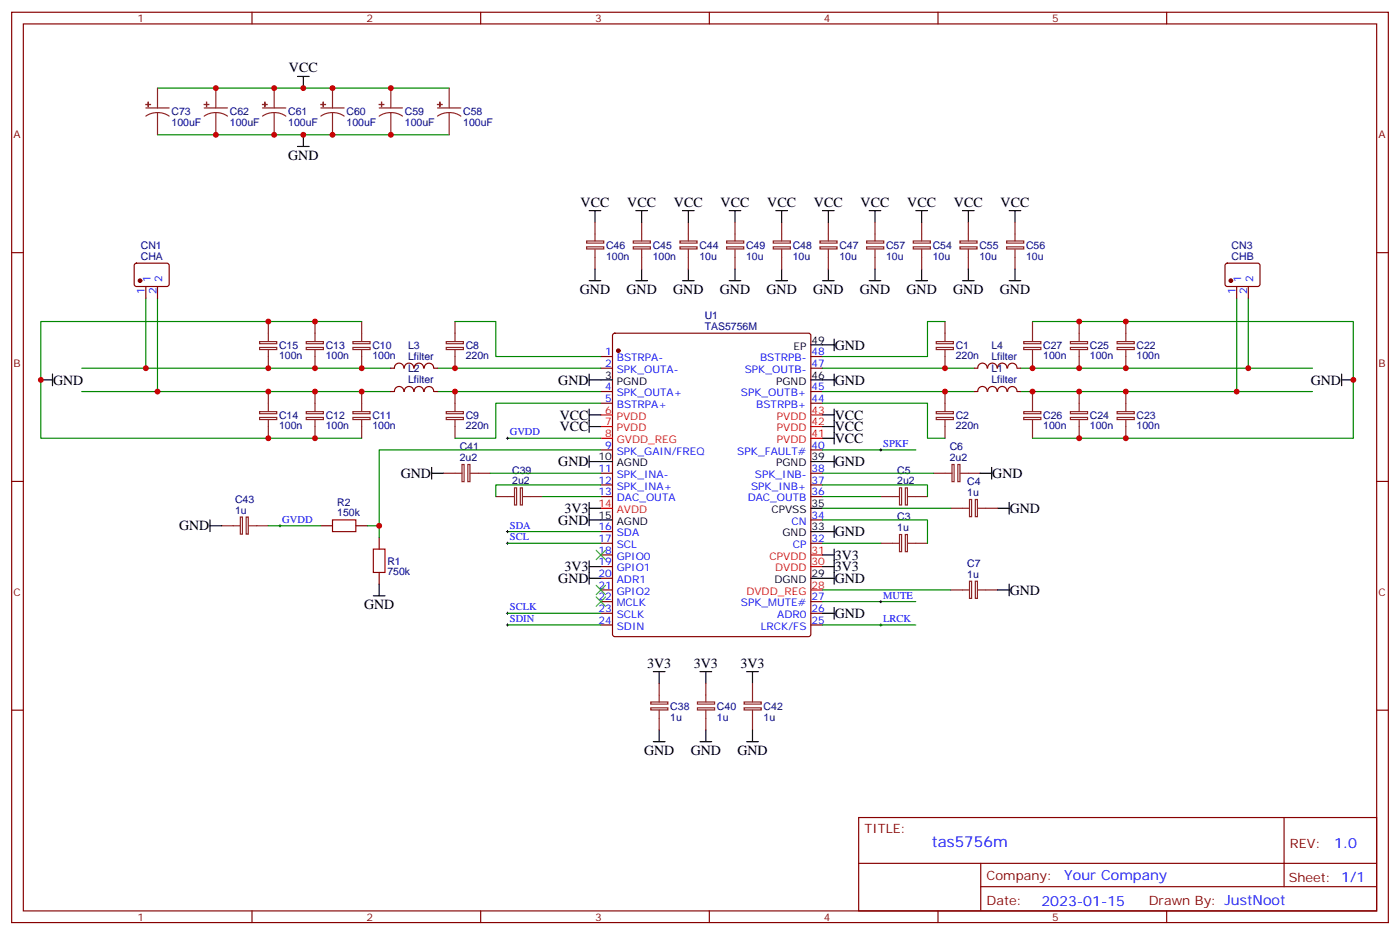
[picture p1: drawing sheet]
<svg xmlns="http://www.w3.org/2000/svg" width="423mm" height="283mm" viewBox="0 0 423 283" stroke-linecap="round" stroke-linejoin="round" font-family="sans-serif">
<g fill="none" stroke="#870000" stroke-width=".35">
<path d="M3.5 3.7h416.3v275.2h-416.3zM7.1 7.2h409.2v268.1h-409.2zM76.2 3.7v3.5M145.3 3.7v3.5M214.5 3.7v3.5M283.6 3.7v3.5M352.8 3.7v3.5M3.5 76.4h3.6M40.8 79.8l.5-.2h9.4l.5 .7-.1 5.9-.7 .4-9.4-.1-.4-.6v-5.6zM370.7 79.8l.4-.2h9.5l.4 .7-.1 5.9-.6 .4-9.5-.1-.4-.6v-5.6zM416.3 76.4h3.5M44.1 86.6v3.5"/>
<path d="M47.6 86.6v3.5M373.9 86.6v3.5M377.5 86.6v3.5M118.2 111.3h1M118.2 118.4h1M119.3 118.3a1.41 1.41 0 0 1 1.4-1.5 1.41 1.41 0 0 1 1.4 1.5M119.3 111.3a1.41 1.41 0 0 1 1.4-1.5 1.41 1.41 0 0 1 1.4 1.5M122.3 118.3a1.41 1.41 0 0 1 1.4-1.5 1.41 1.41 0 0 1 1.4 1.5M122.3 111.3a1.41 1.41 0 0 1 1.4-1.5 1.41 1.41 0 0 1 1.4 1.5M125.3 118.3a1.41 1.41 0 0 1 1.4-1.5 1.41 1.41 0 0 1 1.4 1.5M125.3 111.3a1.41 1.41 0 0 1 1.4-1.5 1.41 1.41 0 0 1 1.4 1.5M128.3 118.3a1.41 1.41 0 0 1 1.4-1.5 1.41 1.41 0 0 1 1.4 1.5"/>
<path d="M128.3 111.3a1.41 1.41 0 0 1 1.4-1.5 1.41 1.41 0 0 1 1.4 1.5M131.2 111.3h1.1M131.2 118.4h1.1M181.7 107.8h3.5M181.7 111.3h3.5M181.7 118.4h3.5M185.4 100.9l.5-.2h58.6l.6 .4 .1 90.6-.5 .7h-58.8l-.6-.4-.1-90.6zM245.2 107.8h3.5M245.2 111.3h3.5M245.2 118.4h3.5M294.6 118.4h1M295.7 118.3a1.41 1.41 0 0 1 1.4-1.5 1.41 1.41 0 0 1 1.4 1.5"/>
<path d="M298.5 111.3a1.41 1.41 0 0 0-1.4-1.5 1.41 1.41 0 0 0-1.4 1.5h-1.1M298.7 111.3a1.41 1.41 0 0 1 1.4-1.5 1.41 1.41 0 0 1 1.4 1.5M298.7 118.3a1.41 1.41 0 0 1 1.4-1.5 1.41 1.41 0 0 1 1.4 1.5M301.6 111.3a1.41 1.41 0 0 1 1.5-1.5 1.41 1.41 0 0 1 1.4 1.5M301.6 118.3a1.41 1.41 0 0 1 1.5-1.5 1.41 1.41 0 0 1 1.4 1.5M304.7 111.3a1.41 1.41 0 0 1 1.4-1.5 1.41 1.41 0 0 1 1.4 1.5M304.7 118.3a1.41 1.41 0 0 1 1.4-1.5 1.41 1.41 0 0 1 1.4 1.5M307.6 111.3h1.1M307.6 118.4h1.1M181.7 121.9h3.5M181.7 136h3.5M245.2 121.9h3.5"/>
<path d="M245.2 136h3.5M3.5 145.5h3.6M97 158.9h3.5M107.6 158.9h3.5M181.7 143.1h3.5M181.7 146.6h3.5M181.7 150.1h3.5M245.2 143.1h3.5M245.2 146.6h3.5M245.2 150.1h3.5M245.2 157.2h3.5M416.3 145.5h3.5"/>
<path d="M114.7 162.5v3.5M114.7 173v3.6M181.7 160.7h3.5M181.7 164.2h3.5M181.7 167.7h3.5M181.7 171.3h3.5M181.7 174.8h3.5M181.7 178.3h3.5M245.2 164.2h3.5M181.7 181.9h3.5M181.7 185.4h3.5M181.7 188.9h3.5"/>
<path d="M245.2 181.9h3.5M245.2 185.4h3.5M245.2 188.9h3.5M3.5 214.7h3.6M416.3 214.7h3.5M259.6 247.1h156.7v28.2h-156.7zM388.3 247.1v20.9M76.2 275.3v3.6M145.3 275.3v3.6M214.5 275.3v3.6M259.7 261h156.4M283.6 275.3v3.6"/>
<path d="M296.6 268h119.5M296.6 261v14.1M352.8 275.3v3.6"/>
</g>
<g fill="#870000" stroke="#870000" stroke-width=".35">
<circle cx="187" cy="106" r=".53"/>
<circle cx="372.2" cy="84.8" r=".53"/>
<circle cx="42.3" cy="84.8" r=".53"/>
</g>
<g fill="none" stroke="#000" stroke-width=".35">
<path d="M90 23.1h3.5M91.7 23.1v3.5M90 44.3h3.5M91.7 40.7v3.6M178.2 63.7h3.5M179.9 63.7v3.5M192.3 63.7h3.5M194 63.7v3.5M206.4 63.7h3.5M208.1 63.7v3.5M220.5 63.7h3.5M222.2 63.7v3.5"/>
<path d="M234.6 63.7h3.5M236.4 63.7v3.5M248.7 63.7h3.5M250.5 63.7v3.5M262.8 63.7h3.5M264.6 63.7v3.5M276.9 63.7h3.6M278.7 63.7v3.5M291 63.7h3.6M292.8 63.7v3.5M305.2 63.7h3.5M306.9 63.7v3.5"/>
<path d="M178.2 84.8h3.5M179.9 81.3v3.5M192.3 84.8h3.5M194 81.3v3.5M206.4 84.8h3.5M208.1 81.3v3.5M220.5 84.8h3.5M222.2 81.3v3.5M234.6 84.8h3.5M236.4 81.3v3.5M248.7 84.8h3.5M250.5 81.3v3.5"/>
<path d="M262.8 84.8h3.5M264.6 81.3v3.5M276.9 84.8h3.6M278.7 81.3v3.5M291 84.8h3.6M292.8 81.3v3.5M305.2 84.8h3.5M306.9 81.3v3.5M12.3 114.8h3.6M15.9 113.1v3.5M178.2 114.8h7M178.2 113.1v3.5"/>
<path d="M245.2 114.8h7M245.2 104.2h7M252.2 102.5v3.5M252.2 113.1v3.5M405.7 114.8h3.5M405.7 113.1v3.5M178.2 139.5h7M178.2 123.6v7.1M178.2 137.8v3.5M178.2 125.4h3.5M178.2 128.9h3.5M245.2 139.5h7"/>
<path d="M248.7 125.4h3.5M248.7 128.9h3.5M248.7 132.5h3.5M252.2 123.6v10.6M252.2 137.8v3.5M63.5 158.9h3.5M63.5 157.2v3.5M130.5 143.1h3.6M130.5 141.3v3.5M178.2 157.2h7M178.2 153.6h3.5M178.2 151.9v7"/>
<path d="M245.2 153.6h3.5M252.2 158.9v3.6M296.3 143.1h3.6M299.9 141.3v3.5M301.6 153.6h3.6M305.2 151.9v3.5M114.7 176.6v3.5M178.2 174.8h3.5M178.2 169.5v7.1M178.2 171.3h3.5M245.2 174.8h7M245.2 160.7h7"/>
<path d="M248.7 171.3h3.5M248.7 167.7h3.5M252.2 166v10.6M301.6 178.3h3.6M305.2 176.6v3.5M112.9 180.1h3.5M248.7 185.4h3.5M252.2 183.6v3.5M197.6 203h3.5M199.3 203v3.6M211.7 203h3.5M213.4 203v3.6"/>
<path d="M225.8 203h3.5M227.5 203v3.6M197.6 224.2h3.5M199.3 220.7v3.5M211.7 224.2h3.5M213.4 220.7v3.5M225.8 224.2h3.5M227.5 220.7v3.5"/>
</g>
<path d="M181.7 125.4h3.5M181.7 128.9h3.5M181.7 132.5h3.5M245.2 125.4h3.5M245.2 128.9h3.5M245.2 132.5h3.5M181.7 153.6h3.5M245.2 178.3h3.5M245.2 171.3h3.5M245.2 167.7h3.5" fill="none" stroke="#f00" stroke-width=".35"/>
<g fill="none" stroke="#008700" stroke-width=".35">
<path d="M47.6 26.6h88.2M47.6 40.7h88.2M44.1 90.1v21.2M47.6 90.1v28.3M109.4 97.2h-97.1v35.3h97.1M137.6 97.2h12.3v10.6h31.8M285.8 97.2h-5.3v10.6h-31.8M312.2 97.2h97v35.3h-97M373.9 90.1v28.3M377.5 90.1v21.2M24.7 111.3h93.5M24.7 118.4h93.5"/>
<path d="M132.3 111.3h49.4M132.3 118.4h49.4M248.7 111.3h45.9M248.7 118.4h45.9M308.7 111.3h88.2M308.7 118.4h88.2M153.5 132.5h28.2M181.7 121.9h-31.8v10.6h-12.3M181.7 136h-67v26.5M248.7 121.9h31.8v10.6h5.3M248.7 136h28.2M81.1 158.9h15.9"/>
<path d="M111.1 158.9h3.6M148.2 143.1h33.5M164 150.1h17.7M181.7 146.6h-31.8v3.5M248.7 157.2h31.8v7M248.7 146.6h31.8v3.5M248.7 153.6h38.8M248.7 150.1h17.6M248.7 143.1h33.5M153.5 160.7h28.2M153.5 164.2h28.2M248.7 164.2h17.6"/>
<path d="M248.7 178.3h38.8M153.5 185.4h28.2M153.5 188.9h28.2M248.7 188.9h28.2M248.7 181.9h28.2"/>
</g>
<g fill="none" stroke="#000" stroke-width=".3">
<path d="M153.1 132.5h.7M153.5 132.1v.7M266 136h.7M266.3 135.6v.7M84.3 158.9h.7M84.7 158.6v.7M153.1 160.7h.7M153.1 164.2h.7M153.5 160.3v.7M153.5 163.9v.7M153.1 185.4h.7M153.1 188.9h.7"/>
<path d="M153.5 185v.7M153.5 188.6v.7M266 188.9h.7M266 181.9h.7M266.3 181.5v.7M266.3 188.6v.7"/>
</g>
<path d="M180.3 176.9l2.8 2.8M180.3 166.3l2.8 2.9M183.1 176.9l-2.8 2.8M183.1 166.3l-2.8 2.9M180.3 180.4l2.8 2.9M183.1 180.4l-2.8 2.9" fill="none" stroke="#3c3" stroke-width=".35"/>
<g fill="none" stroke="#8c2424" stroke-width=".35">
<path d="M44.1 32.6h7.1M47.6 34l1.9 .3 1.7 .8M47.6 34l-1.8 .3-1.7 .8M47.6 26.6v6M47.6 34v6.7M61.7 32.6h7.1M65.3 34l1.8 .3 1.7 .8M65.3 34l-1.9 .3-1.7 .8M65.3 26.6v6M65.3 34v6.7M79.4 32.6h7M82.9 34l1.9 .3 1.6 .8"/>
<path d="M82.9 34l-1.8 .3-1.7 .8M82.9 26.6v6M82.9 34v6.7M97 32.6h7.1M100.5 34l1.9 .3 1.7 .8M100.5 34l-1.8 .3-1.7 .8M100.5 26.6v6M100.5 34v6.7M114.7 32.6h7M118.2 34l1.8 .3 1.7 .8M118.2 34l-1.9 .3-1.6 .8M118.2 26.6v6"/>
<path d="M118.2 34v6.7M132.3 32.6h7M135.8 34l1.9 .3 1.6 .8M135.8 34l-1.8 .3-1.7 .8M135.8 26.6v6M135.8 34v6.7M177.4 74.6h5.2v.6h-5.2zM177.4 72.8h5.2v.7h-5.2zM179.9 67.2v5.6M179.9 75.3v6M191.5 74.6h5.2v.6h-5.2zM191.5 72.8h5.2v.7h-5.2z"/>
<path d="M194 67.2v5.6M194 75.3v6M205.6 74.6h5.2v.6h-5.2zM205.6 72.8h5.2v.7h-5.2zM208.1 67.2v5.6M208.1 75.3v6M219.7 74.6h5.2v.6h-5.2zM219.7 72.8h5.2v.7h-5.2zM222.2 67.2v5.6M222.2 75.3v6M233.8 74.6h5.2v.6h-5.2zM233.8 72.8h5.2v.7h-5.2z"/>
<path d="M236.4 67.2v5.6M236.4 75.3v6M247.9 74.6h5.2v.6h-5.2zM247.9 72.8h5.2v.7h-5.2zM250.5 67.2v5.6M250.5 75.3v6M262 74.6h5.2v.6h-5.2zM262 72.8h5.2v.7h-5.2zM264.6 67.2v5.6M264.6 75.3v6M276.2 74.6h5.1v.6h-5.1zM276.2 72.8h5.1v.7h-5.1z"/>
<path d="M278.7 67.2v5.6M278.7 75.3v6M290.3 74.6h5.2v.6h-5.2zM290.3 72.8h5.2v.7h-5.2zM292.8 67.2v5.6M292.8 75.3v6M304.4 74.6h5.2v.6h-5.2zM304.4 72.8h5.2v.7h-5.2zM306.9 67.2v5.6M306.9 75.3v6M81.1 97.2v6M95.2 97.2v6"/>
<path d="M109.4 97.2v6M137.6 97.2v6M285.8 97.2v6M312.2 97.2v6M326.3 97.2v6M340.4 97.2v6M78.5 103.3h5.2v.6h-5.2zM78.5 105h5.2v.7h-5.2zM81.1 105.7v5.6M81.1 118.4v6M92.6 103.3h5.2v.6h-5.2zM92.6 105h5.2v.7h-5.2z"/>
<path d="M95.2 105.7v5.6M95.2 118.4v6M106.7 103.3h5.2v.6h-5.2zM106.7 105h5.2v.7h-5.2zM109.4 105.7v5.6M109.4 118.4v6M134.9 103.3h5.2v.6h-5.2zM134.9 105h5.2v.7h-5.2zM137.6 105.7v5.6M137.6 118.4v6M283.1 103.3h5.2v.6h-5.2zM283.1 105h5.2v.7h-5.2z"/>
<path d="M285.8 105.7v5.6M285.8 118.4v6M309.6 103.3h5.1v.6h-5.1zM309.6 105h5.1v.7h-5.1zM312.2 105.7v5.6M312.2 118.4v6M323.7 103.3h5.2v.6h-5.2zM323.7 105h5.2v.7h-5.2zM326.3 105.7v5.6M326.3 118.4v6M337.8 103.3h5.2v.6h-5.2zM337.8 105h5.2v.7h-5.2z"/>
<path d="M340.4 105.7v5.6M340.4 118.4v6M78.5 124.4h5.2v.7h-5.2zM78.5 126.2h5.2v.6h-5.2zM81.1 126.8v5.7M92.6 124.4h5.2v.7h-5.2zM92.6 126.2h5.2v.6h-5.2zM95.2 126.8v5.7M106.7 124.4h5.2v.7h-5.2zM106.7 126.2h5.2v.6h-5.2zM109.4 126.8v5.7M134.9 124.4h5.2v.7h-5.2z"/>
<path d="M134.9 126.2h5.2v.6h-5.2zM137.6 126.8v5.7M283.1 124.4h5.2v.7h-5.2zM283.1 126.2h5.2v.6h-5.2zM285.8 126.8v5.7M309.6 124.4h5.1v.7h-5.1zM309.6 126.2h5.1v.6h-5.1zM312.2 126.8v5.7M323.7 124.4h5.2v.7h-5.2zM323.7 126.2h5.2v.6h-5.2zM326.3 126.8v5.7M337.8 124.4h5.2v.7h-5.2z"/>
<path d="M337.8 126.2h5.2v.6h-5.2zM340.4 126.8v5.7M67 158.9h5.7M72.7 156.3h.6v5.2h-.6zM74.4 156.3h.7v5.2h-.7zM75.1 158.9h6M134.1 143.1h5.6M139.7 140.4h.6v5.2h-.6zM141.5 140.4h.6v5.2h-.6zM142.2 143.1h6M149.9 150.1h5.7M155.6 147.5h.6v5.1h-.6z"/>
<path d="M157.3 147.5h.7v5.1h-.7zM158 150.1h6M266.3 150.1h5.7M272 147.5h.6v5.1h-.6zM273.8 147.5h.6v5.1h-.6zM274.5 150.1h6M282.2 143.1h5.7M287.5 153.6h5.7M287.9 140.4h.6v5.2h-.6zM289.6 140.4h.7v5.2h-.7zM290.3 143.1h6M293.2 151h.6v5.2h-.6z"/>
<path d="M294.9 151h.7v5.2h-.7zM295.6 153.6h6M266.3 164.2h5.7M272 161.6h.6v5.2h-.6zM273.8 161.6h.6v5.2h-.6zM274.5 164.2h6M287.5 178.3h5.7M293.2 175.7h.6v5.2h-.6zM294.9 175.7h.7v5.2h-.7zM295.6 178.3h6M196.8 214h5.2v.6h-5.2zM196.8 212.2h5.2v.6h-5.2z"/>
<path d="M199.3 206.6v5.6M199.3 214.7v6M210.9 214h5.2v.6h-5.2zM210.9 212.2h5.2v.6h-5.2zM213.4 206.6v5.6M213.4 214.7v6M225 214h5.2v.6h-5.2zM225 212.2h5.2v.6h-5.2zM227.5 206.6v5.6M227.5 214.7v6"/>
</g>
<path d="M100.5 157.2h7.1v3.5h-7.1zM112.9 166h3.5v7h-3.5z" fill="none" stroke="#a10000" stroke-width=".35"/>
<g fill="#8c2424" stroke="#8c2424" stroke-width=".35">
<path d="M132.3 31.6h1.4z"/>
<path d="M133 30.9v1.4z"/>
<path d="M114.7 31.6h1.4z"/>
<path d="M115.4 30.9v1.4z"/>
<path d="M97 31.6h1.4z"/>
<path d="M97.7 30.9l.1 1.4z"/>
<path d="M79.4 31.6h1.4z"/>
<path d="M80.1 30.9v1.4z"/>
<path d="M61.7 31.6h1.4z"/>
<path d="M62.4 30.9l.1 1.4z"/>
<path d="M44.1 31.6h1.4z"/>
<path d="M44.8 30.9v1.4z"/>
</g>
<g fill="#c00">
<circle cx="285.8" cy="111.3" r=".88"/>
<circle cx="285.8" cy="118.4" r=".88"/>
<circle cx="137.6" cy="111.3" r=".88"/>
<circle cx="137.6" cy="118.4" r=".88"/>
<circle cx="340.4" cy="111.3" r=".88"/>
<circle cx="326.3" cy="111.3" r=".88"/>
<circle cx="312.2" cy="111.3" r=".88"/>
<circle cx="340.4" cy="118.4" r=".88"/>
<circle cx="326.3" cy="118.4" r=".88"/>
<circle cx="312.2" cy="118.4" r=".88"/>
<circle cx="340.4" cy="97.2" r=".88"/>
<circle cx="340.4" cy="132.5" r=".88"/>
<circle cx="326.3" cy="132.5" r=".88"/>
<circle cx="326.3" cy="97.2" r=".88"/>
<circle cx="409.2" cy="114.8" r=".88"/>
<circle cx="95.3" cy="132.5" r=".88"/>
<circle cx="95.3" cy="97.2" r=".88"/>
<circle cx="81.1" cy="132.5" r=".88"/>
<circle cx="81.1" cy="97.2" r=".88"/>
<circle cx="12.3" cy="114.8" r=".88"/>
<circle cx="109.4" cy="111.3" r=".88"/>
<circle cx="95.3" cy="111.3" r=".88"/>
<circle cx="81.1" cy="111.3" r=".88"/>
<circle cx="109.4" cy="118.4" r=".88"/>
<circle cx="95.3" cy="118.4" r=".88"/>
<circle cx="81.1" cy="118.4" r=".88"/>
<circle cx="114.7" cy="158.9" r=".88"/>
<circle cx="373.9" cy="118.4" r=".88"/>
<circle cx="377.5" cy="111.3" r=".88"/>
<circle cx="47.6" cy="118.4" r=".88"/>
<circle cx="44.1" cy="111.3" r=".88"/>
<circle cx="65.3" cy="26.6" r=".88"/>
<circle cx="65.3" cy="40.7" r=".88"/>
<circle cx="82.9" cy="26.6" r=".88"/>
<circle cx="82.9" cy="40.7" r=".88"/>
<circle cx="100.5" cy="26.6" r=".88"/>
<circle cx="100.5" cy="40.7" r=".88"/>
<circle cx="118.2" cy="26.6" r=".88"/>
<circle cx="118.2" cy="40.7" r=".88"/>
<circle cx="91.7" cy="26.6" r=".88"/>
<circle cx="91.7" cy="40.7" r=".88"/>
</g>
<text font-size="4.6" fill="#00f" x="281.7" y="256.1">tas5756m</text>
<g font-size="4.2">
<text x="87.4" y="21.9">VCC</text>
<text x="87.1" y="48.2">GND</text>
<text x="175.6" y="62.5">VCC</text>
<text x="189.7" y="62.5">VCC</text>
<text x="203.8" y="62.5">VCC</text>
<text x="217.9" y="62.5">VCC</text>
<text x="232" y="62.5">VCC</text>
<text x="246.1" y="62.5">VCC</text>
<text x="260.2" y="62.5">VCC</text>
<text x="274.3" y="62.5">VCC</text>
<text x="288.5" y="62.5">VCC</text>
<text x="302.6" y="62.5">VCC</text>
<text x="175.3" y="88.8">GND</text>
<text x="189.4" y="88.8">GND</text>
<text x="203.6" y="88.8">GND</text>
<text x="217.7" y="88.8">GND</text>
<text x="231.8" y="88.8">GND</text>
<text x="245.9" y="88.8">GND</text>
<text x="260" y="88.8">GND</text>
<text x="274.1" y="88.8">GND</text>
<text x="288.2" y="88.8">GND</text>
<text x="302.3" y="88.8">GND</text>
<text x="252.4" y="105.7">GND</text>
<text x="16.1" y="116.3">GND</text>
<text x="168.8" y="116.3">GND</text>
<text x="252.4" y="116.3">GND</text>
<text x="396.3" y="116.3">GND</text>
<text x="169.3" y="126.9">VCC</text>
<text x="169.3" y="130.4">VCC</text>
<text x="252.4" y="126.9">VCC</text>
<text x="252.4" y="130.4">VCC</text>
<text x="252.4" y="133.9">VCC</text>
<text x="168.8" y="141">GND</text>
<text x="252.4" y="141">GND</text>
<text x="121.2" y="144.5">GND</text>
<text x="300" y="144.5">GND</text>
<text x="170.7" y="155.1">3V3</text>
<text x="305.3" y="155.1">GND</text>
<text x="54.2" y="160.3">GND</text>
<text x="168.8" y="158.6">GND</text>
<text x="252.4" y="162.1">GND</text>
<text x="170.7" y="172.7">3V3</text>
<text x="252.4" y="172.7">3V3</text>
<text x="252.4" y="169.2">3V3</text>
<text x="168.8" y="176.2">GND</text>
<text x="252.4" y="176.2">GND</text>
<text x="305.3" y="179.8">GND</text>
<text x="110.1" y="184.1">GND</text>
<text x="252.4" y="186.8">GND</text>
<text x="195.7" y="201.9">3V3</text>
<text x="209.8" y="201.9">3V3</text>
<text x="223.9" y="201.9">3V3</text>
<text x="194.7" y="228.2">GND</text>
<text x="208.8" y="228.2">GND</text>
<text x="223" y="228.2">GND</text>
</g>
<g font-size="4.2" fill="#00f">
<text x="403.4" y="256.4">1.0</text>
<text x="321.8" y="265.9">Your Company</text>
<text x="314.9" y="273.7">2023-01-15</text>
</g>
<g font-size="3.9" fill="#800">
<text x="261.4" y="251.7">TITLE:</text>
<text x="390" y="256.4">REV:</text>
<text x="298.3" y="265.9">Company:</text>
<text x="389.7" y="266.5">Sheet: 1/1</text>
<text x="298.3" y="273.6">Date:</text>
<text x="347.4" y="273.7">Drawn By: JustNoot</text>
</g>
<g font-size="3.2" fill="#800">
<text x="41.6" y="6.7">1</text>
<text x="110.8" y="6.7">2</text>
<text x="179.9" y="6.7">3</text>
<text x="249.1" y="6.7">4</text>
<text x="318.2" y="6.7">5</text>
<text x="4.1" y="41.8">A</text>
<text x="416.8" y="41.8">A</text>
<text x="4.1" y="110.9">B</text>
<text x="416.8" y="110.9">B</text>
<text x="4.1" y="180.1">C</text>
<text x="416.8" y="180.1">C</text>
<text x="41.6" y="278.3">1</text>
<text x="110.8" y="278.3">2</text>
<text x="179.9" y="278.3">3</text>
<text x="249.1" y="278.3">4</text>
<text x="318.2" y="278.3">5</text>
</g>
<g font-size="3.2" fill="#000080">
<text x="51.9" y="34.8">C73</text>
<text x="69.5" y="34.8">C62</text>
<text x="87.1" y="34.8">C61</text>
<text x="104.8" y="34.8">C60</text>
<text x="122.4" y="34.8">C59</text>
<text x="140.1" y="34.8">C58</text>
<text x="51.9" y="38.1">100uF</text>
<text x="69.5" y="38.1">100uF</text>
<text x="87.1" y="38.1">100uF</text>
<text x="104.8" y="38.1">100uF</text>
<text x="122.4" y="38.1">100uF</text>
<text x="140.1" y="38.1">100uF</text>
<text x="42.6" y="75.3">CN1</text>
<text x="183.3" y="75.4">C46</text>
<text x="197.4" y="75.4">C45</text>
<text x="211.5" y="75.4">C44</text>
<text x="225.6" y="75.4">C49</text>
<text x="239.7" y="75.4">C48</text>
<text x="253.8" y="75.4">C47</text>
<text x="267.9" y="75.4">C57</text>
<text x="282" y="75.4">C54</text>
<text x="296.2" y="75.4">C55</text>
<text x="310.3" y="75.4">C56</text>
<text x="372.4" y="75.3">CN3</text>
<text x="42.6" y="78.5">CHA</text>
<text x="183.3" y="78.6">100n</text>
<text x="197.4" y="78.6">100n</text>
<text x="211.5" y="78.6">10u</text>
<text x="225.6" y="78.6">10u</text>
<text x="239.7" y="78.6">10u</text>
<text x="253.8" y="78.6">10u</text>
<text x="267.9" y="78.6">10u</text>
<text x="282" y="78.6">10u</text>
<text x="296.2" y="78.6">10u</text>
<text x="310.3" y="78.6">10u</text>
<text x="372.4" y="78.5">CHB</text>
<text x="213.1" y="99.7">TAS5756M</text>
<text x="213.1" y="96.4">U1</text>
<text x="84.4" y="105.4">C15</text>
<text x="98.5" y="105.4">C13</text>
<text x="112.6" y="105.4">C10</text>
<text x="123.4" y="105.5">L3</text>
<text x="140.8" y="105.4">C8</text>
<text x="289" y="105.4">C1</text>
<text x="299.8" y="105.5">L4</text>
<text x="315.5" y="105.4">C27</text>
<text x="329.6" y="105.4">C25</text>
<text x="343.7" y="105.4">C22</text>
<text x="84.4" y="108.6">100n</text>
<text x="98.5" y="108.6">100n</text>
<text x="112.6" y="108.6">100n</text>
<text x="123.4" y="112.5">L2</text>
<text x="123.4" y="108.7">Lfilter</text>
<text x="140.8" y="108.6">220n</text>
<text x="289" y="108.6">220n</text>
<text x="299.8" y="108.7">Lfilter</text>
<text x="299.8" y="112.5">L1</text>
<text x="315.5" y="108.6">100n</text>
<text x="329.6" y="108.6">100n</text>
<text x="343.7" y="108.6">100n</text>
<text x="123.4" y="115.8">Lfilter</text>
<text x="299.8" y="115.8">Lfilter</text>
<text x="84.4" y="129.8">100n</text>
<text x="84.4" y="126.6">C14</text>
<text x="98.5" y="129.8">100n</text>
<text x="98.5" y="126.6">C12</text>
<text x="112.6" y="129.8">100n</text>
<text x="112.6" y="126.6">C11</text>
<text x="140.8" y="129.8">220n</text>
<text x="140.8" y="126.6">C9</text>
<text x="289" y="129.8">220n</text>
<text x="289" y="126.6">C2</text>
<text x="315.5" y="129.8">100n</text>
<text x="315.5" y="126.6">C26</text>
<text x="329.6" y="129.8">100n</text>
<text x="329.6" y="126.6">C24</text>
<text x="343.7" y="129.8">100n</text>
<text x="343.7" y="126.6">C23</text>
<text x="139" y="136.1">C41</text>
<text x="287.2" y="136.1">C6</text>
<text x="139" y="139.3">2u2</text>
<text x="154.9" y="143.2">C39</text>
<text x="271.3" y="143.2">C5</text>
<text x="287.2" y="139.3">2u2</text>
<text x="154.9" y="146.4">2u2</text>
<text x="271.3" y="146.4">2u2</text>
<text x="292.5" y="149.9">1u</text>
<text x="292.5" y="146.7">C4</text>
<text x="71.1" y="155.2">1u</text>
<text x="71.1" y="152">C43</text>
<text x="102" y="152.9">R2</text>
<text x="102" y="156.1">150k</text>
<text x="271.3" y="160.5">1u</text>
<text x="271.3" y="157.3">C3</text>
<text x="117.1" y="173.8">750k</text>
<text x="117.1" y="170.7">R1</text>
<text x="292.5" y="171.4">C7</text>
<text x="292.5" y="174.6">1u</text>
<text x="202.7" y="214.7">C38</text>
<text x="216.8" y="214.7">C40</text>
<text x="230.9" y="214.7">C42</text>
<text x="202.7" y="218">1u</text>
<text x="216.8" y="218">1u</text>
<text x="230.9" y="218">1u</text>
</g>
<g font-size="3.2" fill="#00f">
<text x="43.7" y="88.8" transform="rotate(-90 43.7 88.8)">1</text>
<text x="45.5" y="85.3" transform="rotate(-90 45.5 85.3)">1</text>
<text x="47.3" y="88.8" transform="rotate(-90 47.3 88.8)">2</text>
<text x="49" y="85.3" transform="rotate(-90 49 85.3)">2</text>
<text x="373.6" y="88.8" transform="rotate(-90 373.6 88.8)">1</text>
<text x="375.4" y="85.3" transform="rotate(-90 375.4 85.3)">1</text>
<text x="377.1" y="88.8" transform="rotate(-90 377.1 88.8)">2</text>
<text x="378.9" y="85.3" transform="rotate(-90 378.9 85.3)">2</text>
<text x="183" y="107.4">1</text>
<text x="245.4" y="107.4">48</text>
<text x="183" y="110.9">2</text>
<text x="186.5" y="109.2">BSTRPA-</text>
<text x="186.5" y="112.7">SPK_OUTA-</text>
<text x="225.2" y="112.7">SPK_OUTB-</text>
<text x="229.8" y="109.2">BSTRPB-</text>
<text x="245.4" y="110.9">47</text>
<text x="183" y="118">4</text>
<text x="186.5" y="119.8">SPK_OUTA+</text>
<text x="224" y="119.8">SPK_OUTB+</text>
<text x="245.4" y="118">45</text>
<text x="183" y="121.5">5</text>
<text x="186.5" y="123.3">BSTRPA+</text>
<text x="228.7" y="123.3">BSTRPB+</text>
<text x="245.4" y="121.5">44</text>
<text x="154.2" y="131.6">GVDD</text>
<text x="183" y="135.6">9</text>
<text x="186.5" y="137.4">SPK_GAIN/FREQ</text>
<text x="222.9" y="137.4">SPK_FAULT#</text>
<text x="245.4" y="135.6">40</text>
<text x="267.1" y="135.1">SPKF</text>
<text x="181" y="142.7">11</text>
<text x="245.4" y="142.7">38</text>
<text x="181" y="146.2">12</text>
<text x="181" y="149.8">13</text>
<text x="186.5" y="144.5">SPK_INA-</text>
<text x="186.5" y="148">SPK_INA+</text>
<text x="227.1" y="148">SPK_INB+</text>
<text x="228.3" y="144.5">SPK_INB-</text>
<text x="245.4" y="149.8">36</text>
<text x="245.4" y="146.2">37</text>
<text x="186.5" y="151.5">DAC_OUTA</text>
<text x="226.1" y="151.5">DAC_OUTB</text>
<text x="85.4" y="158">GVDD</text>
<text x="154.2" y="159.8">SDA</text>
<text x="181" y="160.3">16</text>
<text x="239.3" y="158.6">CN</text>
<text x="245.4" y="156.8">34</text>
<text x="154.2" y="163.3">SCL</text>
<text x="181" y="163.9">17</text>
<text x="181" y="167.4">18</text>
<text x="186.5" y="162.1">SDA</text>
<text x="186.5" y="165.6">SCL</text>
<text x="239.7" y="165.6">CP</text>
<text x="245.4" y="163.9">32</text>
<text x="181" y="170.9">19</text>
<text x="186.5" y="169.2">GPIO0</text>
<text x="186.5" y="172.7">GPIO1</text>
<text x="181" y="174.4">20</text>
<text x="181" y="178">21</text>
<text x="186.5" y="176.2">ADR1</text>
<text x="186.5" y="179.7">GPIO2</text>
<text x="154.2" y="184.5">SCLK</text>
<text x="181" y="181.5">22</text>
<text x="181" y="185">23</text>
<text x="186.5" y="183.3">MCLK</text>
<text x="224" y="183.3">SPK_MUTE#</text>
<text x="245.4" y="185">26</text>
<text x="245.4" y="181.5">27</text>
<text x="267.1" y="181">MUTE</text>
<text x="154.2" y="188">SDIN</text>
<text x="181" y="188.6">24</text>
<text x="186.5" y="186.8">SCLK</text>
<text x="186.5" y="190.3">SDIN</text>
<text x="230.1" y="190.3">LRCK/FS</text>
<text x="235" y="186.8">ADR0</text>
<text x="245.4" y="188.6">25</text>
<text x="267.1" y="188">LRCK</text>
</g>
<g font-size="3.2">
<text x="240" y="105.7">EP</text>
<text x="245.4" y="103.9">49</text>
<text x="183" y="114.5">3</text>
<text x="186.5" y="116.2">PGND</text>
<text x="234.7" y="116.2">PGND</text>
<text x="245.4" y="114.5">46</text>
<text x="181" y="139.2">10</text>
<text x="186.5" y="140.9">AGND</text>
<text x="234.7" y="140.9">PGND</text>
<text x="245.4" y="139.2">39</text>
<text x="233.2" y="155">CPVSS</text>
<text x="245.4" y="153.3">35</text>
<text x="181" y="156.8">15</text>
<text x="186.5" y="158.6">AGND</text>
<text x="245.4" y="160.3">33</text>
<text x="236.6" y="162.1">GND</text>
<text x="234.1" y="176.2">DGND</text>
<text x="245.4" y="174.4">29</text>
</g>
<g font-size="3.2" fill="#f00">
<text x="183" y="125.1">6</text>
<text x="245.4" y="125.1">43</text>
<text x="183" y="128.6">7</text>
<text x="186.5" y="126.8">PVDD</text>
<text x="186.5" y="130.4">PVDD</text>
<text x="234.9" y="130.4">PVDD</text>
<text x="234.9" y="126.8">PVDD</text>
<text x="245.4" y="128.6">42</text>
<text x="183" y="132.1">8</text>
<text x="186.5" y="133.9">GVDD_REG</text>
<text x="234.9" y="133.9">PVDD</text>
<text x="245.4" y="132.1">41</text>
<text x="181" y="153.3">14</text>
<text x="186.5" y="155">AVDD</text>
<text x="245.4" y="167.4">31</text>
<text x="232.7" y="169.2">CPVDD</text>
<text x="234.4" y="172.7">DVDD</text>
<text x="245.4" y="170.9">30</text>
<text x="225.7" y="179.7">DVDD_REG</text>
<text x="245.4" y="178">28</text>
</g>
</svg>
